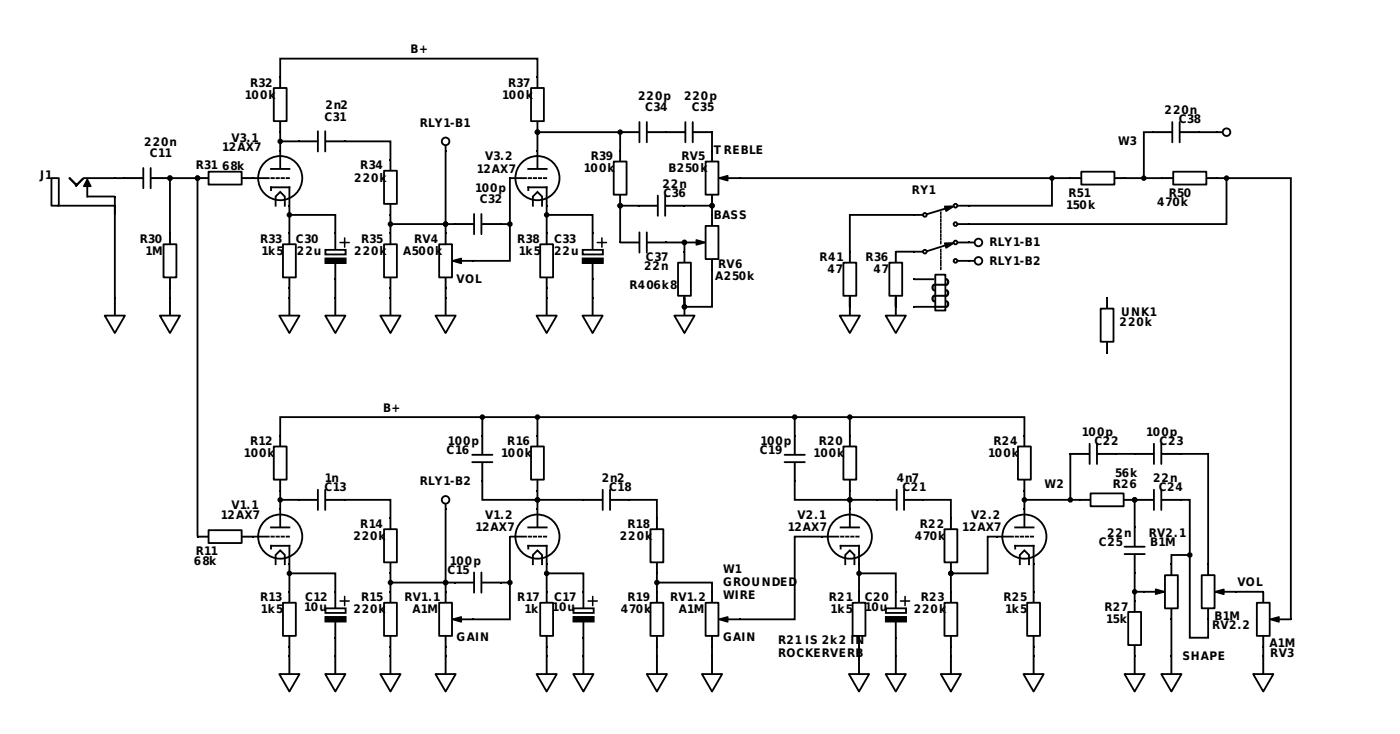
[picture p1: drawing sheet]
<svg xmlns="http://www.w3.org/2000/svg" width="220mm" height="115mm" viewBox="0 0 220 115" stroke-linecap="round" stroke-linejoin="round" font-family="sans-serif">
<path d="M39.6 27.9h.3v.2h-.3zM43.9 23.5h.3v.3h-.3zM45.4 32.2h.2v.3h-.2z" fill="#000"/>
<circle cx="44.1" cy="28" r="3.5" fill="#fff"/>
<g fill="none" stroke="#000" stroke-width=".29">
<path d="M44.1 12.2v1.5M44.1 19.2v1.4M39.9 28h2.4M42.6 26.6h2.9M42.6 29.9v-.5h2.9v2.8M42.7 28h.3M43.3 32.3v-1.4l.8-.7 .7 .7v1.4M43.5 28h.3M44.1 23.8v2.6M44.3 28h.3M45.1 28h.3"/>
<circle cx="44.1" cy="28" r="3.5"/>
</g>
<path d="M43.9 12h.3v.2h-.3zM44.1 12.2v1.5zM44.1 19.2v1.4zM43.9 20.6h.3v.3h-.3z" fill="#000"/>
<path d="M43 13.8h2.1v5.2h-2.1z" fill="#fff"/>
<path d="M43 13.8h2.1v5.2h-2.1zM44.1 20.8v2.9M45.5 36.8v1.5M45.5 43.7v1.5" fill="none" stroke="#000" stroke-width=".29"/>
<path d="M45.4 36.5h.2v.3h-.2zM45.5 36.8v1.5zM45.4 45.2h.2v.3h-.2zM45.5 43.7v1.5z" fill="#000"/>
<path d="M44.5 38.4h2v5.2h-2z" fill="#fff"/>
<path d="M44.5 38.4h2v5.2h-2zM45.5 32.3v4.4M52.7 36.8v2.3M52.7 41.4v2.3" fill="none" stroke="#000" stroke-width=".29"/>
<path d="M52.6 36.5h.3v.3h-.3zM52.6 43.7h.3v.3h-.3z" fill="#000"/>
<path d="M53.5 38.1h1.4M54.2 37.4v1.4" fill="none" stroke="#000" stroke-width=".24"/>
<path d="M51.2 39.3h3.1v.7h-3.1z" fill="#fff"/>
<path d="M31.2 28h1.4M38.1 28h1.5M47.1 22.2h2.7M50 20.6v3.2M51.1 20.6v3.2M51.2 39.3h3.1v.7h-3.1zM51.3 22.2h2.7M51.2 40.6h3.1v.7h-3.1z" fill="none" stroke="#000" stroke-width=".29"/>
<path d="M30.9 27.9h.3v.2h-.3zM31.2 28h1.4zM38.1 28h1.5zM39.6 27.9h.3v.2h-.3zM46.8 22.1h.3v.3h-.3zM54 22.1h.3v.3h-.3zM51.2 40.6h3.1v.7h-3.1z" fill="#000"/>
<path d="M47.1 22.2h2.7M51.3 22.2h2.7" fill="none" stroke="#000" stroke-width=".16"/>
<path d="M32.8 27h5.2v2h-5.2z" fill="#fff"/>
<path d="M26.7 36.8v1.5M32.8 27h5.2v2h-5.2zM26.7 43.7v1.5" fill="none" stroke="#000" stroke-width=".29"/>
<path d="M26.6 36.5h.3v.3h-.3zM26.7 36.8v1.5zM26.6 45.2h.3v.3h-.3zM26.7 43.7v1.5z" fill="#000"/>
<path d="M25.7 38.4h2v5.2h-2z" fill="#fff"/>
<g fill="none" stroke="#000" stroke-width=".29">
<path d="M19.6 28h2.8M22.5 26.4v3.2M23.7 26.4v3.2M23.8 28h2.8M25.7 38.4h2v5.2h-2zM27 28h3.8M26.7 46.9v2.6"/>
<circle cx="26.7" cy="28" r=".29"/>
<circle cx="31.1" cy="28" r=".29"/>
</g>
<g fill="#000">
<path d="M19.4 27.9h.2v.2h-.2zM26.6 27.9h.3v.2h-.3zM26.6 46.6h.3v.3h-.3z"/>
<circle cx="26.7" cy="28" r=".29"/>
<circle cx="31.1" cy="28" r=".29"/>
</g>
<path d="M19.6 28h2.8M23.8 28h2.8M26.7 46.9v2.6" fill="none" stroke="#000" stroke-width=".16"/>
<path d="M25.1 49.6h3.2l-1.6 2.7z" fill="#fff"/>
<path d="M25.1 49.6h3.2l-1.6 2.7zM45.5 46.9v2.6" fill="none" stroke="#000" stroke-width=".29"/>
<path d="M45.4 46.6h.2v.3h-.2z" fill="#000"/>
<path d="M45.5 46.9v2.6" fill="none" stroke="#000" stroke-width=".16"/>
<path d="M43.9 49.6h3.2l-1.6 2.7z" fill="#fff"/>
<path d="M43.9 49.6h3.2l-1.6 2.7zM52.7 46.9v2.6" fill="none" stroke="#000" stroke-width=".29"/>
<path d="M52.6 46.6h.3v.3h-.3z" fill="#000"/>
<path d="M52.7 46.9v2.6" fill="none" stroke="#000" stroke-width=".16"/>
<path d="M51.1 49.6h3.2l-1.6 2.7z" fill="#fff"/>
<path d="M26.7 45.3v1.5M45.5 45.3v1.5M51.1 49.6h3.2l-1.6 2.7zM52.7 43.9v2.9" fill="none" stroke="#000" stroke-width=".29"/>
<path d="M13.7 28.2l.6 1.1h-1.1zM17.9 27.9h.3v.2h-.3zM17.9 32.2h.3v.3h-.3zM17.9 30.7h.3v.3h-.3z" fill="#000"/>
<path d="M13.7 28.2l.6 1.1h-1.1z" fill="none" stroke="#000" stroke-width=".24"/>
<path d="M8.1 28h1.1v4.3h-1.1z" fill="#fff"/>
<path d="M8.1 28h1.1v4.3h-1.1zM9.2 32.3h8.7M13.2 28h4.7M13.7 29v1.9M13.8 30.9h4.1M18.1 28h1.4M18.1 46.9v2.6" fill="none" stroke="#000" stroke-width=".29"/>
<path d="M11 27.9l1.1 1.2-.1 .1-1.1-1.2zM13 28l.1 .1-1.1 1.2-.1-.1z" fill="none" stroke="#000" stroke-width=".24"/>
<path d="M17.9 46.6h.3v.3h-.3z" fill="#000"/>
<path d="M18.1 46.9v2.6" fill="none" stroke="#000" stroke-width=".16"/>
<path d="M16.5 49.6h3.1l-1.5 2.7z" fill="#fff"/>
<path d="M18.1 30.9v15.9M61.4 25.3v1.4M61.4 32.2v1.4M16.5 49.6h3.1l-1.5 2.7z" fill="none" stroke="#000" stroke-width=".29"/>
<path d="M61.3 25h.2v.3h-.2zM61.3 33.6h.2v.3h-.2zM61.4 25.3v1.4zM61.4 32.2v1.4z" fill="#000"/>
<path d="M60.4 26.8h2v5.2h-2z" fill="#fff"/>
<path d="M60.4 26.8h2v5.2h-2zM61.4 36.8v1.5M61.4 43.7v1.5" fill="none" stroke="#000" stroke-width=".29"/>
<path d="M61.3 36.5h.2v.3h-.2zM61.4 36.8v1.5zM61.3 45.2h.2v.3h-.2zM61.4 43.7v1.5z" fill="#000"/>
<path d="M60.4 38.4h2v5.2h-2z" fill="#fff"/>
<path d="M60.4 38.4h2v5.2h-2zM61.4 33.8v2.9M61.4 46.9v2.6" fill="none" stroke="#000" stroke-width=".29"/>
<path d="M61.3 46.6h.2v.3h-.2z" fill="#000"/>
<path d="M61.4 46.9v2.6" fill="none" stroke="#000" stroke-width=".16"/>
<path d="M59.8 49.6h3.2l-1.6 2.7z" fill="#fff"/>
<path d="M54.2 22.2h7.2v2.9M70.1 36.8v1.5M59.8 49.6h3.2l-1.6 2.7zM61.4 45.3v1.5M70.1 43.7v1.5" fill="none" stroke="#000" stroke-width=".29"/>
<path d="M69.9 36.5h.3v.3h-.3zM70.1 36.8v1.5zM69.9 45.2h.3v.3h-.3zM70.1 43.7v1.5zM74.3 40.9h.2v.2h-.2z" fill="#000"/>
<path d="M69.1 38.4h2v5.2h-2z" fill="#fff"/>
<path d="M69.1 38.4h2v5.2h-2zM70.1 46.9v2.6M72.2 41h2.1" fill="none" stroke="#000" stroke-width=".29"/>
<path d="M69.9 46.6h.3v.3h-.3zM71.1 41l1.4-.4v.8z" fill="#000"/>
<path d="M71.1 41l1.4-.4v.8z" fill="none" stroke="#000" stroke-width=".24"/>
<path d="M70.1 46.9v2.6" fill="none" stroke="#000" stroke-width=".16"/>
<path d="M68.5 49.6h3.2l-1.6 2.7z" fill="#fff"/>
<path d="M71.7 35.2h2.7M74.5 33.6v3.2M75.7 33.6v3.2M75.8 35.2h2.8M68.5 49.6h3.2l-1.6 2.7zM70.1 45.3v1.5" fill="none" stroke="#000" stroke-width=".29"/>
<path d="M71.4 35.1h.3v.3h-.3zM78.6 35.1h.3v.3h-.3zM80 27.9h.3v.2h-.3zM84.4 23.5h.3v.3h-.3zM85.8 32.2h.3v.3h-.3z" fill="#000"/>
<path d="M71.7 35.2h2.7M75.8 35.2h2.8" fill="none" stroke="#000" stroke-width=".16"/>
<circle cx="84.5" cy="28" r="3.5" fill="#fff"/>
<g fill="none" stroke="#000" stroke-width=".29">
<path d="M84.5 12.2v1.5M84.5 19.2v1.4M80.2 28v13h-5.8M80.3 28h2.4M83.1 26.6h2.9M83.1 29.9v-.5h2.9v2.8M83.1 28h.4M83.8 32.3v-1.4l.7-.7 .7 .7v1.4M83.9 28h.4M84.5 23.8v2.6M84.7 28h.4M85.5 28h.4"/>
<circle cx="84.5" cy="28" r="3.5"/>
</g>
<path d="M84.4 12h.3v.2h-.3zM84.5 12.2v1.5zM84.5 19.2v1.4zM84.4 20.6h.3v.3h-.3z" fill="#000"/>
<path d="M83.5 13.8h2v5.2h-2z" fill="#fff"/>
<g fill="none" stroke="#000" stroke-width=".29">
<path d="M83.5 13.8h2v5.2h-2zM84.5 21.1v2.6M86 36.8v1.5M86 43.7v1.5"/>
<circle cx="84.5" cy="20.8" r=".29"/>
</g>
<g fill="#000">
<path d="M85.8 36.5h.3v.3h-.3zM86 36.8v1.5zM85.8 45.2h.3v.3h-.3zM86 43.7v1.5z"/>
<circle cx="84.5" cy="20.8" r=".29"/>
</g>
<path d="M84.9 38.4h2.1v5.2h-2.1z" fill="#fff"/>
<path d="M84.9 38.4h2.1v5.2h-2.1zM86 46.9v2.6" fill="none" stroke="#000" stroke-width=".29"/>
<path d="M85.8 46.6h.3v.3h-.3z" fill="#000"/>
<path d="M86 46.9v2.6" fill="none" stroke="#000" stroke-width=".16"/>
<path d="M84.4 49.6h3.1l-1.5 2.7z" fill="#fff"/>
<path d="M93.2 36.8v2.3M84.4 49.6h3.1l-1.5 2.7zM86 45.3v1.5M93.2 41.4v2.3" fill="none" stroke="#000" stroke-width=".29"/>
<path d="M93 36.5h.3v.3h-.3zM93 43.7h.3v.3h-.3z" fill="#000"/>
<path d="M93.9 38.1h1.5M94.6 37.4v1.4" fill="none" stroke="#000" stroke-width=".24"/>
<path d="M91.6 39.3h3.2v.7h-3.2z" fill="#fff"/>
<path d="M91.6 39.3h3.2v.7h-3.2zM91.6 40.6h3.2v.7h-3.2zM93.2 46.9v2.6" fill="none" stroke="#000" stroke-width=".29"/>
<path d="M91.6 40.6h3.2v.7h-3.2zM93 46.6h.3v.3h-.3z" fill="#000"/>
<path d="M93.2 46.9v2.6" fill="none" stroke="#000" stroke-width=".16"/>
<path d="M91.6 49.6h3.2l-1.6 2.7z" fill="#fff"/>
<g fill="none" stroke="#000" stroke-width=".29">
<path d="M44.1 12.1v-2.9h40.4v2.9M100.5 19.2v3.2M101.7 19.2v3.2M107.8 19.2v3.2M108.9 19.2v3.2M84.8 20.8h12.7M86 32.3v4.4M97.5 23.8v1.5M97.5 30.7v1.5M97.7 20.8h2.7M101.8 20.8h2.8M104.9 20.8h2.7"/>
<path d="M109.1 20.8h2.7M91.6 49.6h3.2l-1.6 2.7zM93.2 43.9v2.9"/>
<circle cx="84.5" cy="20.8" r=".29"/>
</g>
<g fill="#000">
<path d="M97.4 23.5h.3v.3h-.3zM97.4 32.2h.3v.3h-.3zM97.5 23.8v1.5zM97.5 30.7v1.5zM97.4 20.6h.3v.3h-.3zM104.6 20.6h.3v.3h-.3zM111.8 20.6h.3v.3h-.3z"/>
<circle cx="84.5" cy="20.8" r=".29"/>
</g>
<path d="M97.7 20.8h2.7M101.8 20.8h2.8M104.9 20.8h2.7M109.1 20.8h2.7" fill="none" stroke="#000" stroke-width=".16"/>
<path d="M96.5 25.4h2v5.2h-2z" fill="#fff"/>
<g fill="none" stroke="#000" stroke-width=".29">
<path d="M96.5 25.4h2v5.2h-2zM97.5 21.1v2.6M97.8 32.3h2.6M100.5 32.3h2.8M103.4 30.7v3.2M104.6 30.7v3.2M104.7 32.3h2.8M112 23.8v1.5M112 30.7v1.5"/>
<circle cx="97.5" cy="20.8" r=".29"/>
<circle cx="97.5" cy="32.3" r=".29"/>
</g>
<g fill="#000">
<path d="M100.3 32.2h.2v.3h-.2zM107.5 32.2h.3v.3h-.3zM111.8 23.5h.3v.3h-.3zM111.8 32.2h.3v.3h-.3zM112 23.8v1.5zM112 30.7v1.5zM116.1 27.9h.3v.2h-.3z"/>
<circle cx="97.5" cy="20.8" r=".29"/>
<circle cx="97.5" cy="32.3" r=".29"/>
</g>
<path d="M100.5 32.3h2.8M104.7 32.3h2.8" fill="none" stroke="#000" stroke-width=".16"/>
<path d="M110.9 25.4h2.1v5.2h-2.1z" fill="#fff"/>
<g fill="none" stroke="#000" stroke-width=".29">
<path d="M107.6 32.3h4.1M110.9 25.4h2.1v5.2h-2.1zM112 33.9v1.5M112 20.8v2.9M114.1 28h2M112 40.9v1.4"/>
<circle cx="112" cy="32.3" r=".29"/>
</g>
<g fill="#000">
<path d="M107.5 38h.3v.3h-.3zM112 33.9v1.5zM111.8 33.6h.3v.3h-.3zM113 28l1.4-.4v.8zM112 40.9v1.4zM111.8 42.3h.3v.3h-.3z"/>
<circle cx="112" cy="32.3" r=".29"/>
</g>
<path d="M113 28l1.4-.4v.8z" fill="none" stroke="#000" stroke-width=".24"/>
<path d="M110.9 35.5h2.1v5.2h-2.1z" fill="#fff"/>
<g fill="none" stroke="#000" stroke-width=".29">
<path d="M44.3 22.2h2.6M45.8 33.8h6.9v2.9M61.7 35.2h9.8M70.1 35.5v-.3v1.5M78.7 35.2h1.2M86.2 33.8h7v2.9M97.5 32.6v5.5M97.7 38.1h2.7M100.5 36.5v3.2M101.7 36.5v3.2M101.8 38.1h2.8M104.7 38.1h2.6"/>
<path d="M107.6 39.7v1.4M107.8 38.1h2M110.9 35.5h2.1v5.2h-2.1zM112 32.6v1.2M107.6 46.6v1.5"/>
<circle cx="44.1" cy="22.2" r=".29"/>
<circle cx="45.5" cy="33.8" r=".29"/>
<circle cx="61.4" cy="35.2" r=".29"/>
<circle cx="70.1" cy="35.2" r=".29"/>
<circle cx="80.2" cy="35.2" r=".29"/>
<circle cx="86" cy="33.8" r=".29"/>
<circle cx="97.5" cy="32.3" r=".29"/>
<circle cx="107.6" cy="38.1" r=".29"/>
<circle cx="112" cy="32.3" r=".29"/>
</g>
<g fill="#000">
<path d="M97.4 38h.3v.3h-.3zM104.6 38h.3v.3h-.3zM107.5 39.4h.3v.3h-.3zM107.6 39.7v1.4zM109.5 37.7l1.4 .4-1.4 .4zM107.5 48.1h.3v.3h-.3zM107.6 46.6v1.5z"/>
<circle cx="44.1" cy="22.2" r=".29"/>
<circle cx="45.5" cy="33.8" r=".29"/>
<circle cx="61.4" cy="35.2" r=".29"/>
<circle cx="70.1" cy="35.2" r=".29"/>
<circle cx="80.2" cy="35.2" r=".29"/>
<circle cx="86" cy="33.8" r=".29"/>
<circle cx="97.5" cy="32.3" r=".29"/>
<circle cx="107.6" cy="38.1" r=".29"/>
<circle cx="112" cy="32.3" r=".29"/>
</g>
<path d="M109.5 37.7l1.4 .4-1.4 .4z" fill="none" stroke="#000" stroke-width=".24"/>
<path d="M97.7 38.1h2.7M101.8 38.1h2.8" fill="none" stroke="#000" stroke-width=".16"/>
<path d="M106.6 41.3h2v5.2h-2z" fill="#fff"/>
<g fill="none" stroke="#000" stroke-width=".29">
<path d="M107.6 38.4v1.2M106.6 41.3h2v5.2h-2zM107.6 46.9v2.6"/>
<circle cx="107.6" cy="38.1" r=".29"/>
</g>
<g fill="#000">
<path d="M107.5 46.6h.3v.3h-.3z"/>
<circle cx="107.6" cy="38.1" r=".29"/>
</g>
<path d="M107.6 46.9v2.6" fill="none" stroke="#000" stroke-width=".16"/>
<path d="M106 49.6h3.2l-1.6 2.7z" fill="#fff"/>
<g fill="none" stroke="#000" stroke-width=".29">
<path d="M106 49.6h3.2l-1.6 2.7zM107.6 46.8v1.1M112 42.4v5.8h-4.1"/>
<circle cx="107.6" cy="48.2" r=".29"/>
</g>
<g fill="#000">
<path d="M43.9 79.9h.3v.2h-.3zM39.6 84.2h.3v.3h-.3zM45.4 88.5h.2v.3h-.2z"/>
<circle cx="107.6" cy="48.2" r=".29"/>
</g>
<circle cx="44.1" cy="84.3" r="3.5" fill="#fff"/>
<g fill="none" stroke="#000" stroke-width=".29">
<path d="M44.1 68.6v1.4M44.1 75.5v1.5M39.9 84.3h2.4M42.6 82.9h2.9M42.6 86.2v-.4h2.9v2.7M42.7 84.3h.3M43.3 88.7v-1.5l.8-.7 .7 .7v1.5M43.5 84.3h.3M44.1 80.1v2.6M44.3 84.3h.3M45.1 84.3h.3"/>
<circle cx="44.1" cy="84.3" r="3.5"/>
</g>
<path d="M43.9 68.3h.3v.3h-.3zM43.9 77h.3v.3h-.3zM44.1 68.6v1.4zM44.1 75.5v1.5z" fill="#000"/>
<path d="M43 70.2h2.1v5.2h-2.1z" fill="#fff"/>
<path d="M43 70.2h2.1v5.2h-2.1zM44.1 77.1v2.9M45.5 93.1v1.5M45.5 100.1v1.4" fill="none" stroke="#000" stroke-width=".29"/>
<path d="M45.4 92.9h.2v.2h-.2zM45.5 93.1v1.5zM45.4 101.5h.2v.3h-.2zM45.5 100.1v1.4z" fill="#000"/>
<path d="M44.5 94.7h2v5.2h-2z" fill="#fff"/>
<path d="M44.5 94.7h2v5.2h-2zM45.5 88.7v4.3M52.7 93.1v2.4M52.7 97.8v2.3" fill="none" stroke="#000" stroke-width=".29"/>
<path d="M52.6 92.9h.3v.2h-.3zM52.6 100.1h.3v.3h-.3z" fill="#000"/>
<path d="M53.5 94.5h1.4M54.2 93.7v1.5" fill="none" stroke="#000" stroke-width=".24"/>
<path d="M51.2 95.6h3.1v.7h-3.1z" fill="#fff"/>
<path d="M47.1 78.6h2.7M50 77v3.1M51.1 77v3.1M51.3 78.6h2.7M31.2 84.3h1.4M38.1 84.3h1.5M51.2 95.6h3.1v.7h-3.1zM51.2 97h3.1v.7h-3.1z" fill="none" stroke="#000" stroke-width=".29"/>
<path d="M46.8 78.4h.3v.3h-.3zM54 78.4h.3v.3h-.3zM30.9 84.2h.3v.3h-.3zM31.2 84.3h1.4zM38.1 84.3h1.5zM39.6 84.2h.3v.3h-.3zM51.2 97h3.1v.7h-3.1z" fill="#000"/>
<path d="M47.1 78.6h2.7M51.3 78.6h2.7" fill="none" stroke="#000" stroke-width=".16"/>
<path d="M32.8 83.3h5.2v2h-5.2z" fill="#fff"/>
<path d="M32.8 83.3h5.2v2h-5.2zM45.5 103.3v2.6" fill="none" stroke="#000" stroke-width=".29"/>
<path d="M45.4 103h.2v.3h-.2z" fill="#000"/>
<path d="M45.5 103.3v2.6" fill="none" stroke="#000" stroke-width=".16"/>
<path d="M43.9 105.9h3.2l-1.6 2.8z" fill="#fff"/>
<path d="M43.9 105.9h3.2l-1.6 2.8zM52.7 103.3v2.6" fill="none" stroke="#000" stroke-width=".29"/>
<path d="M52.6 103h.3v.3h-.3z" fill="#000"/>
<path d="M52.7 103.3v2.6" fill="none" stroke="#000" stroke-width=".16"/>
<path d="M51.1 105.9h3.2l-1.6 2.8z" fill="#fff"/>
<path d="M61.4 81.6v1.4M61.4 88.5v1.5M45.5 101.7v1.4M51.1 105.9h3.2l-1.6 2.8zM52.7 100.2v2.9" fill="none" stroke="#000" stroke-width=".29"/>
<path d="M61.3 81.3h.2v.3h-.2zM61.3 90h.2v.3h-.2zM61.4 81.6v1.4zM61.4 88.5v1.5z" fill="#000"/>
<path d="M60.4 83.2h2v5.2h-2z" fill="#fff"/>
<path d="M60.4 83.2h2v5.2h-2zM61.4 93.1v1.5M61.4 100.1v1.4" fill="none" stroke="#000" stroke-width=".29"/>
<path d="M61.3 92.9h.2v.2h-.2zM61.4 93.1v1.5zM61.3 101.5h.2v.3h-.2zM61.4 100.1v1.4z" fill="#000"/>
<path d="M60.4 94.7h2v5.2h-2z" fill="#fff"/>
<path d="M60.4 94.7h2v5.2h-2zM61.4 90.1v2.9M61.4 103.3v2.6" fill="none" stroke="#000" stroke-width=".29"/>
<path d="M61.3 103h.2v.3h-.2z" fill="#000"/>
<path d="M61.4 103.3v2.6" fill="none" stroke="#000" stroke-width=".16"/>
<path d="M59.8 105.9h3.2l-1.6 2.8z" fill="#fff"/>
<path d="M54.2 78.6h7.2v2.8M70.1 93.1v1.5M59.8 105.9h3.2l-1.6 2.8zM61.4 101.7v1.4M70.1 100.1v1.4" fill="none" stroke="#000" stroke-width=".29"/>
<path d="M69.9 92.9h.3v.2h-.3zM70.1 93.1v1.5zM74.3 97.2h.2v.3h-.2zM69.9 101.5h.3v.3h-.3zM70.1 100.1v1.4z" fill="#000"/>
<path d="M69.1 94.7h2v5.2h-2z" fill="#fff"/>
<path d="M69.1 94.7h2v5.2h-2zM72.2 97.3h2.1M70.1 103.3v2.6" fill="none" stroke="#000" stroke-width=".29"/>
<path d="M71.1 97.3l1.4-.3v.7zM69.9 103h.3v.3h-.3z" fill="#000"/>
<path d="M71.1 97.3l1.4-.3v.7z" fill="none" stroke="#000" stroke-width=".24"/>
<path d="M70.1 103.3v2.6" fill="none" stroke="#000" stroke-width=".16"/>
<path d="M68.5 105.9h3.2l-1.6 2.8z" fill="#fff"/>
<path d="M71.7 91.6h2.7M74.5 90v3.1M75.7 90v3.1M75.8 91.6h2.8M68.5 105.9h3.2l-1.6 2.8zM70.1 101.7v1.4" fill="none" stroke="#000" stroke-width=".29"/>
<path d="M84.4 79.9h.3v.2h-.3zM71.4 91.4h.3v.3h-.3zM78.6 91.4h.3v.3h-.3zM80 84.2h.3v.3h-.3zM85.8 88.5h.3v.3h-.3z" fill="#000"/>
<path d="M71.7 91.6h2.7M75.8 91.6h2.8" fill="none" stroke="#000" stroke-width=".16"/>
<circle cx="84.5" cy="84.3" r="3.5" fill="#fff"/>
<g fill="none" stroke="#000" stroke-width=".29">
<path d="M84.5 68.6v1.4M84.5 75.5v1.5M80.2 84.3v13h-5.8M80.3 84.3h2.4M83.1 82.9h2.9M83.1 86.2v-.4h2.9v2.7M83.1 84.3h.4M83.8 88.7v-1.5l.7-.7 .7 .7v1.5M83.9 84.3h.4M84.5 80.1v2.6M84.7 84.3h.4M85.5 84.3h.4"/>
<circle cx="84.5" cy="84.3" r="3.5"/>
</g>
<path d="M84.4 68.3h.3v.3h-.3zM84.4 77h.3v.3h-.3zM84.5 68.6v1.4zM84.5 75.5v1.5z" fill="#000"/>
<path d="M83.5 70.2h2v5.2h-2z" fill="#fff"/>
<path d="M83.5 70.2h2v5.2h-2zM84.5 77.1v2.9M86 93.1v1.5M86 100.1v1.4" fill="none" stroke="#000" stroke-width=".29"/>
<path d="M85.8 92.9h.3v.2h-.3zM86 93.1v1.5zM85.8 101.5h.3v.3h-.3zM86 100.1v1.4z" fill="#000"/>
<path d="M84.9 94.7h2.1v5.2h-2.1z" fill="#fff"/>
<path d="M84.9 94.7h2.1v5.2h-2.1zM86 103.3v2.6" fill="none" stroke="#000" stroke-width=".29"/>
<path d="M85.8 103h.3v.3h-.3z" fill="#000"/>
<path d="M86 103.3v2.6" fill="none" stroke="#000" stroke-width=".16"/>
<path d="M84.4 105.9h3.1l-1.5 2.8z" fill="#fff"/>
<g fill="none" stroke="#000" stroke-width=".29">
<path d="M26.7 28.3v8.4M31.1 28.3v56M44.1 68.4v-2.8h40.4v2.8M44.3 78.6h2.6M45.8 90.1h6.9v2.9M61.7 91.6h9.8M70.1 91.8v-.2v1.4M78.7 91.6h1.2M86 88.7v4.3M91.7 93.1v2.4M91.7 97.8v2.3M84.4 105.9h3.1l-1.5 2.8z"/>
<path d="M86 101.7v1.4"/>
<circle cx="26.7" cy="28" r=".29"/>
<circle cx="31.1" cy="28" r=".29"/>
<circle cx="44.1" cy="78.6" r=".29"/>
<circle cx="45.5" cy="90.1" r=".29"/>
<circle cx="61.4" cy="91.6" r=".29"/>
<circle cx="70.1" cy="91.6" r=".29"/>
<circle cx="80.2" cy="91.6" r=".29"/>
</g>
<g fill="#000">
<path d="M91.6 92.9h.3v.2h-.3zM91.6 100.1h.3v.3h-.3z"/>
<circle cx="26.7" cy="28" r=".29"/>
<circle cx="31.1" cy="28" r=".29"/>
<circle cx="44.1" cy="78.6" r=".29"/>
<circle cx="45.5" cy="90.1" r=".29"/>
<circle cx="61.4" cy="91.6" r=".29"/>
<circle cx="70.1" cy="91.6" r=".29"/>
<circle cx="80.2" cy="91.6" r=".29"/>
</g>
<path d="M92.5 94.5h1.4M93.2 93.7v1.5" fill="none" stroke="#000" stroke-width=".24"/>
<path d="M90.2 95.6h3.2v.7h-3.2z" fill="#fff"/>
<g fill="none" stroke="#000" stroke-width=".29">
<path d="M86.2 90.1h5.5v2.9M90.2 95.6h3.2v.7h-3.2zM90.2 97h3.2v.7h-3.2zM91.7 103.3v2.6"/>
<circle cx="86" cy="90.1" r=".29"/>
</g>
<g fill="#000">
<path d="M90.2 97h3.2v.7h-3.2zM91.6 103h.3v.3h-.3z"/>
<circle cx="86" cy="90.1" r=".29"/>
</g>
<path d="M91.7 103.3v2.6" fill="none" stroke="#000" stroke-width=".16"/>
<path d="M90.1 105.9h3.2l-1.6 2.8z" fill="#fff"/>
<g fill="none" stroke="#000" stroke-width=".29">
<path d="M74.3 72.6h3.1M74.3 71.5h3.1M75.8 65.8v-.2v2.8M75.8 75.7v2.9h8.4M75.8 68.6v2.7M75.8 72.8v2.7M84.8 78.6h6.9M91.9 78.6h2.7M94.8 77v3.1M95.9 77v3.1M96.1 78.6h2.7M103.3 81.6v1.4"/>
<path d="M103.3 88.5v1.5M90.1 105.9h3.2l-1.6 2.8zM91.7 100.2v2.9"/>
<circle cx="75.8" cy="65.6" r=".29"/>
<circle cx="84.5" cy="78.6" r=".29"/>
</g>
<g fill="#000">
<path d="M75.7 75.5h.3v.3h-.3zM75.7 68.3h.3v.3h-.3zM91.6 78.4h.3v.3h-.3zM98.8 78.4h.3v.3h-.3zM103.1 81.3h.3v.3h-.3zM103.1 90h.3v.3h-.3zM103.3 81.6v1.4zM103.3 88.5v1.5z"/>
<circle cx="75.8" cy="65.6" r=".29"/>
<circle cx="84.5" cy="78.6" r=".29"/>
</g>
<path d="M75.8 68.6v2.7M75.8 72.8v2.7M91.9 78.6h2.7M96.1 78.6h2.7" fill="none" stroke="#000" stroke-width=".16"/>
<path d="M102.3 83.2h2v5.2h-2z" fill="#fff"/>
<path d="M102.3 83.2h2v5.2h-2zM103.3 93.1v1.5M103.3 100.1v1.4" fill="none" stroke="#000" stroke-width=".29"/>
<path d="M103.1 92.9h.3v.2h-.3zM103.3 93.1v1.5zM103.1 101.5h.3v.3h-.3zM103.3 100.1v1.4z" fill="#000"/>
<path d="M102.3 94.7h2v5.2h-2z" fill="#fff"/>
<path d="M102.3 94.7h2v5.2h-2zM103.3 90.1v2.9M103.3 103.3v2.6" fill="none" stroke="#000" stroke-width=".29"/>
<path d="M103.1 103h.3v.3h-.3z" fill="#000"/>
<path d="M103.3 103.3v2.6" fill="none" stroke="#000" stroke-width=".16"/>
<path d="M101.7 105.9h3.2l-1.6 2.8z" fill="#fff"/>
<path d="M99 78.6h4.3v2.8M112 93.1v1.5M101.7 105.9h3.2l-1.6 2.8zM103.3 101.7v1.4M112 100.1v1.4" fill="none" stroke="#000" stroke-width=".29"/>
<path d="M111.8 92.9h.3v.2h-.3zM112 93.1v1.5zM116.1 97.2h.3v.3h-.3zM111.8 101.5h.3v.3h-.3zM112 100.1v1.4z" fill="#000"/>
<path d="M110.9 94.7h2.1v5.2h-2.1z" fill="#fff"/>
<path d="M110.9 94.7h2.1v5.2h-2.1zM114.1 97.3h2M112 103.3v2.6" fill="none" stroke="#000" stroke-width=".29"/>
<path d="M113 97.3l1.4-.3v.7zM111.8 103h.3v.3h-.3z" fill="#000"/>
<path d="M113 97.3l1.4-.3v.7z" fill="none" stroke="#000" stroke-width=".24"/>
<path d="M112 103.3v2.6" fill="none" stroke="#000" stroke-width=".16"/>
<path d="M110.4 105.9h3.1l-1.5 2.8z" fill="#fff"/>
<path d="M110.4 105.9h3.1l-1.5 2.8zM112 101.7v1.4" fill="none" stroke="#000" stroke-width=".29"/>
<path d="M133.5 79.9h.3v.2h-.3zM129.1 84.2h.3v.3h-.3zM134.9 88.5h.3v.3h-.3z" fill="#000"/>
<circle cx="133.6" cy="84.3" r="3.5" fill="#fff"/>
<g fill="none" stroke="#000" stroke-width=".29">
<path d="M103.6 91.6h8.4v1.4M129.3 84.3h-4.3v13h-8.7M129.4 84.3h2.4M132.2 82.9h2.9M132.2 86.2v-.4h2.9v2.7M132.3 84.3h.3M132.9 88.7v-1.5l.7-.7 .7 .7v1.5M133 84.3h.4M133.6 80.1v2.6M133.8 84.3h.4M134.6 84.3h.4M135.1 93.1v1.5"/>
<path d="M135.1 100.1v1.4"/>
<circle cx="103.3" cy="91.6" r=".29"/>
<circle cx="133.6" cy="84.3" r="3.5"/>
</g>
<g fill="#000">
<path d="M134.9 92.9h.3v.2h-.3zM135.1 93.1v1.5zM134.9 101.5h.3v.3h-.3zM135.1 100.1v1.4z"/>
<circle cx="103.3" cy="91.6" r=".29"/>
</g>
<path d="M134.1 94.7h2v5.2h-2z" fill="#fff"/>
<path d="M134.1 94.7h2v5.2h-2zM135.1 103.3v2.6" fill="none" stroke="#000" stroke-width=".29"/>
<path d="M134.9 103h.3v.3h-.3z" fill="#000"/>
<path d="M135.1 103.3v2.6" fill="none" stroke="#000" stroke-width=".16"/>
<path d="M133.5 105.9h3.2l-1.6 2.8z" fill="#fff"/>
<path d="M133.6 68.6v1.4M133.6 75.5v1.5M135.1 88.7v4.3M133.5 105.9h3.2l-1.6 2.8zM135.1 101.7v1.4" fill="none" stroke="#000" stroke-width=".29"/>
<path d="M133.5 68.3h.3v.3h-.3zM133.5 77h.3v.3h-.3zM133.6 68.6v1.4zM133.6 75.5v1.5z" fill="#000"/>
<path d="M132.6 70.2h2v5.2h-2z" fill="#fff"/>
<g fill="none" stroke="#000" stroke-width=".29">
<path d="M84.8 65.6h40.2v2.8M123.4 72.6h3.1M123.4 71.5h3.1M125 68.6v2.7M125 72.8v2.7M125.2 65.6h8.4v2.8M132.6 70.2h2v5.2h-2zM140.8 93.1v2.4M140.8 97.8v2.3"/>
<circle cx="84.5" cy="65.6" r=".29"/>
<circle cx="125" cy="65.6" r=".29"/>
</g>
<g fill="#000">
<path d="M124.8 75.5h.3v.3h-.3zM124.8 68.3h.3v.3h-.3zM140.7 92.9h.3v.2h-.3zM140.7 100.1h.3v.3h-.3z"/>
<circle cx="84.5" cy="65.6" r=".29"/>
<circle cx="125" cy="65.6" r=".29"/>
</g>
<path d="M125 68.6v2.7M125 72.8v2.7" fill="none" stroke="#000" stroke-width=".16"/>
<path d="M141.6 94.5h1.4M142.3 93.7v1.5" fill="none" stroke="#000" stroke-width=".24"/>
<path d="M139.3 95.6h3.2v.7h-3.2z" fill="#fff"/>
<g fill="none" stroke="#000" stroke-width=".29">
<path d="M135.4 90.1h5.4v2.9M139.3 95.6h3.2v.7h-3.2zM139.3 97h3.2v.7h-3.2zM140.8 103.3v2.6"/>
<circle cx="135.1" cy="90.1" r=".29"/>
</g>
<g fill="#000">
<path d="M139.3 97h3.2v.7h-3.2zM140.7 103h.3v.3h-.3z"/>
<circle cx="135.1" cy="90.1" r=".29"/>
</g>
<path d="M140.8 103.3v2.6" fill="none" stroke="#000" stroke-width=".16"/>
<path d="M139.3 105.9h3.1l-1.6 2.8z" fill="#fff"/>
<path d="M138.1 78.6h2.7M141 77v3.1M142.1 77v3.1M142.3 78.6h2.7M149.5 81.6v1.4M149.5 88.5v1.5M139.3 105.9h3.1l-1.6 2.8zM140.8 100.2v2.9" fill="none" stroke="#000" stroke-width=".29"/>
<path d="M137.8 78.4h.3v.3h-.3zM145 78.4h.3v.3h-.3zM149.4 81.3h.3v.3h-.3zM149.4 90h.3v.3h-.3zM149.5 81.6v1.4zM149.5 88.5v1.5z" fill="#000"/>
<path d="M138.1 78.6h2.7M142.3 78.6h2.7" fill="none" stroke="#000" stroke-width=".16"/>
<path d="M148.5 83.2h2v5.2h-2z" fill="#fff"/>
<path d="M148.5 83.2h2v5.2h-2zM149.5 93.1v1.5M149.5 100.1v1.4" fill="none" stroke="#000" stroke-width=".29"/>
<path d="M149.4 92.9h.3v.2h-.3zM149.5 93.1v1.5zM149.4 101.5h.3v.3h-.3zM149.5 100.1v1.4z" fill="#000"/>
<path d="M148.5 94.7h2v5.2h-2z" fill="#fff"/>
<g fill="none" stroke="#000" stroke-width=".29">
<path d="M148.5 94.7h2v5.2h-2zM149.5 90.4v2.6M149.5 103.3v2.6"/>
<circle cx="149.5" cy="90.1" r=".29"/>
</g>
<g fill="#000">
<path d="M149.4 103h.3v.3h-.3z"/>
<circle cx="149.5" cy="90.1" r=".29"/>
</g>
<path d="M149.5 103.3v2.6" fill="none" stroke="#000" stroke-width=".16"/>
<path d="M147.9 105.9h3.2l-1.6 2.8z" fill="#fff"/>
<g fill="none" stroke="#000" stroke-width=".29">
<path d="M125 75.7v2.9h13M133.6 77.1v1.2M133.6 78.8v1.2M145.2 78.6h4.3v2.8M147.9 105.9h3.2l-1.6 2.8zM149.5 101.7v1.4"/>
<circle cx="133.6" cy="78.6" r=".29"/>
</g>
<g fill="#000">
<path d="M160.9 79.9h.3v.2h-.3zM156.6 84.2h.3v.3h-.3zM162.4 88.5h.3v.3h-.3z"/>
<circle cx="133.6" cy="78.6" r=".29"/>
</g>
<circle cx="161.1" cy="84.3" r="3.5" fill="#fff"/>
<g fill="none" stroke="#000" stroke-width=".29">
<path d="M156.7 84.3h-1.4v5.8h-5.5M156.9 84.3h2.4M159.6 82.9h2.9M159.6 86.2v-.4h2.9v2.7M159.7 84.3h.4M160.4 88.7v-1.5l.7-.7 .7 .7v1.5M160.5 84.3h.4M161.1 80.1v2.6M161.3 84.3h.4M162.1 84.3h.3M162.5 93.1v1.5M162.5 100.1v1.4"/>
<circle cx="149.5" cy="90.1" r=".29"/>
<circle cx="161.1" cy="84.3" r="3.5"/>
</g>
<g fill="#000">
<path d="M162.4 92.9h.3v.2h-.3zM162.5 93.1v1.5zM162.4 101.5h.3v.3h-.3zM162.5 100.1v1.4z"/>
<circle cx="149.5" cy="90.1" r=".29"/>
</g>
<path d="M161.5 94.7h2v5.2h-2z" fill="#fff"/>
<path d="M161.5 94.7h2v5.2h-2zM162.5 88.7v4.3M162.5 103.3v2.6" fill="none" stroke="#000" stroke-width=".29"/>
<path d="M162.4 103h.3v.3h-.3z" fill="#000"/>
<path d="M162.5 103.3v2.6" fill="none" stroke="#000" stroke-width=".16"/>
<path d="M160.9 105.9h3.2l-1.6 2.8z" fill="#fff"/>
<path d="M161.1 68.6v1.4M161.1 75.5v1.5M160.9 105.9h3.2l-1.6 2.8zM162.5 101.7v1.4" fill="none" stroke="#000" stroke-width=".29"/>
<path d="M160.9 68.3h.3v.3h-.3zM160.9 77h.3v.3h-.3zM161.1 68.6v1.4zM161.1 75.5v1.5z" fill="#000"/>
<path d="M160.1 70.2h2v5.2h-2z" fill="#fff"/>
<g fill="none" stroke="#000" stroke-width=".29">
<path d="M133.9 65.6h27.2v2.8M160.1 70.2h2v5.2h-2zM161.1 77.1v2.9M169.9 78.6h1.4M176.8 78.6h1.5"/>
<circle cx="133.6" cy="65.6" r=".29"/>
</g>
<g fill="#000">
<path d="M169.6 78.4h.3v.3h-.3zM169.9 78.6h1.4zM176.8 78.6h1.5zM178.3 78.4h.3v.3h-.3z"/>
<circle cx="133.6" cy="65.6" r=".29"/>
</g>
<path d="M171.5 77.5h5.2v2.1h-5.2z" fill="#fff"/>
<g fill="none" stroke="#000" stroke-width=".29">
<path d="M161.4 78.6h8.3M168.3 71.3v7M168.4 71.3h2.8M171.3 69.7v3.2M171.5 77.5h5.2v2.1h-5.2zM172.5 69.7v3.2M172.6 71.3h2.8M175.5 71.3h2.9M178.6 78.6h2.7M178.6 71.3h2.7M181.4 77v3.1M181.4 69.7v3.2"/>
<path d="M182.6 77v3.1M182.6 69.7v3.2M182.7 78.6h2.8M182.7 71.3h2.8M184.2 88.8v1.5M184.2 95.7v1.5"/>
<circle cx="161.1" cy="78.6" r=".29"/>
<circle cx="168.3" cy="78.6" r=".29"/>
<circle cx="178.4" cy="78.6" r=".29"/>
</g>
<g fill="#000">
<path d="M168.2 71.2h.2v.3h-.2zM175.4 71.2h.3v.3h-.3zM178.3 71.2h.3v.3h-.3zM178.3 78.4h.3v.3h-.3zM185.5 71.2h.3v.3h-.3zM185.5 78.4h.3v.3h-.3zM179.7 92.9h.3v.2h-.3zM184.2 95.7v1.5zM184.2 88.8v1.5zM184 97.2h.3v.3h-.3zM184 88.5h.3v.3h-.3z"/>
<circle cx="161.1" cy="78.6" r=".29"/>
<circle cx="168.3" cy="78.6" r=".29"/>
<circle cx="178.4" cy="78.6" r=".29"/>
</g>
<path d="M168.4 71.3h2.8M172.6 71.3h2.8M178.6 71.3h2.7M178.6 78.6h2.7M182.7 71.3h2.8M182.7 78.6h2.8" fill="none" stroke="#000" stroke-width=".16"/>
<path d="M183.2 90.4h2v5.2h-2z" fill="#fff"/>
<path d="M180 93h2M183.2 90.4h2v5.2h-2zM190 88.8v1.5M190 95.7v1.5" fill="none" stroke="#000" stroke-width=".29"/>
<path d="M181.7 92.6l1.4 .4-1.4 .4zM189.8 88.5h.3v.3h-.3zM189.8 97.2h.3v.3h-.3zM190 88.8v1.5zM190 95.7v1.5zM194.2 92.9h.2v.2h-.2z" fill="#000"/>
<path d="M181.7 92.6l1.4 .4-1.4 .4z" fill="none" stroke="#000" stroke-width=".24"/>
<path d="M189 90.4h2v5.2h-2z" fill="#fff"/>
<g fill="none" stroke="#000" stroke-width=".29">
<path d="M185.6 78.6h1.5v8.3M184.2 88.7v-1.5h2.9v13h2.9v-2.9M189 90.4h2v5.2h-2zM192.1 93h2.1M184.2 103.3v2.6"/>
<circle cx="187.1" cy="87.2" r=".29"/>
</g>
<g fill="#000">
<path d="M191.1 93l1.3-.4v.8zM184 103h.3v.3h-.3z"/>
<circle cx="187.1" cy="87.2" r=".29"/>
</g>
<path d="M191.1 93l1.3-.4v.8z" fill="none" stroke="#000" stroke-width=".24"/>
<path d="M184.2 103.3v2.6" fill="none" stroke="#000" stroke-width=".16"/>
<path d="M182.6 105.9h3.2l-1.6 2.8z" fill="#fff"/>
<g fill="none" stroke="#000" stroke-width=".29">
<path d="M178.4 78.8v4.1M176.8 87.1h3.2M176.8 85.9h3.2M178.4 90.1v2.9h1.5M178.4 94.6v1.4M178.4 83v2.8M178.4 87.2v2.8M184.2 97.3v5.8M178.4 101.5v1.5M182.6 105.9h3.2l-1.6 2.8z"/>
<circle cx="178.4" cy="78.6" r=".29"/>
</g>
<g fill="#000">
<path d="M178.3 94.3h.3v.3h-.3zM178.4 94.6v1.4zM178.3 90h.3v.3h-.3zM178.3 82.7h.3v.3h-.3zM178.3 103h.3v.3h-.3zM178.4 101.5v1.5z"/>
<circle cx="178.4" cy="78.6" r=".29"/>
</g>
<path d="M178.4 83v2.8M178.4 87.2v2.8" fill="none" stroke="#000" stroke-width=".16"/>
<path d="M177.4 96.2h2v5.2h-2z" fill="#fff"/>
<g fill="none" stroke="#000" stroke-width=".29">
<path d="M177.4 96.2h2v5.2h-2zM178.4 93.3v1.1M178.4 103.3v2.6"/>
<circle cx="178.4" cy="93" r=".29"/>
</g>
<g fill="#000">
<path d="M178.3 103h.3v.3h-.3z"/>
<circle cx="178.4" cy="93" r=".29"/>
</g>
<path d="M178.4 103.3v2.6" fill="none" stroke="#000" stroke-width=".16"/>
<path d="M176.8 105.9h3.2l-1.6 2.8z" fill="#fff"/>
<path d="M185.6 71.3h4.4v17.4M198.6 93.1v1.5M176.8 105.9h3.2l-1.6 2.8zM198.6 100.1v1.4" fill="none" stroke="#000" stroke-width=".29"/>
<path d="M198.5 92.9h.3v.2h-.3zM198.6 93.1v1.5zM202.8 97.2h.3v.3h-.3zM198.5 101.5h.3v.3h-.3zM198.6 100.1v1.4z" fill="#000"/>
<path d="M197.6 94.7h2v5.2h-2z" fill="#fff"/>
<path d="M197.6 94.7h2v5.2h-2zM200.8 97.3h2M198.6 103.3v2.6" fill="none" stroke="#000" stroke-width=".29"/>
<path d="M199.7 97.3l1.4-.3v.7zM198.5 103h.3v.3h-.3z" fill="#000"/>
<path d="M199.7 97.3l1.4-.3v.7z" fill="none" stroke="#000" stroke-width=".24"/>
<path d="M198.6 103.3v2.6" fill="none" stroke="#000" stroke-width=".16"/>
<path d="M197 105.9h3.2l-1.6 2.8z" fill="#fff"/>
<path d="M168.4 28h1.5M175.4 28h1.4M194.3 93h4.3M197 105.9h3.2l-1.6 2.8zM198.6 101.7v1.4" fill="none" stroke="#000" stroke-width=".29"/>
<path d="M168.2 27.9h.2v.2h-.2zM168.4 28h1.5zM175.4 28h1.4zM176.8 27.9h.3v.2h-.3z" fill="#000"/>
<path d="M170 27h5.2v2h-5.2z" fill="#fff"/>
<g fill="none" stroke="#000" stroke-width=".29">
<path d="M184.3 19.2v3.2M185.5 19.2v3.2M116.3 28h52M143.9 39.6h1.2M143.9 33.8h1.2M150.7 38.1h1.6M150.7 32.3h1.6M150.7 35.2h1.6M170 27h5.2v2h-5.2zM181.4 20.8h2.8M185.6 20.8h2.8M150.7 41h1.6"/>
<circle cx="145.4" cy="39.6" r=".29"/>
<circle cx="145.4" cy="33.8" r=".29"/>
<circle cx="150.2" cy="32.3" r=".29"/>
<circle cx="150.2" cy="35.2" r=".29"/>
<circle cx="150.2" cy="38.1" r=".29"/>
<circle cx="150.2" cy="41" r=".29"/>
</g>
<path d="M143.6 39.4h.3v.3h-.3zM143.6 33.6h.3v.3h-.3zM148.5 38.2h1.5l-1.2 .8zM148.5 32.4h1.5l-1.2 .8zM152.3 38h.3v.3h-.3zM152.3 32.2h.3v.3h-.3zM152.3 35.1h.3v.3h-.3zM181.2 20.6h.2v.3h-.2zM188.4 20.6h.3v.3h-.3zM143.6 48.1h.3v.3h-.3zM143.6 43.7h.3v.3h-.3zM152.3 40.9h.3v.2h-.3z" fill="#000"/>
<path d="M181.4 20.8h2.8M185.6 20.8h2.8" fill="none" stroke="#000" stroke-width=".16"/>
<g fill="none" stroke="#000" stroke-width=".24">
<path d="M147.9 33.4v.2M147.9 33.9v.3M147.9 34.5v.3M147.9 35.1v.3M147.9 35.7v.3M147.9 36.2v.3M147.9 36.8v.3M147.9 37.4v.3M147.9 38v.3M147.9 39.2v.3M147.9 39.8v.3M148.5 38.2h1.5l-1.2 .8z"/>
<path d="M148.5 32.4h1.5l-1.2 .8zM147.9 40.4v.2M147.9 40.9v.3M147.9 41.5v.2M147.9 42v.3"/>
</g>
<path d="M146.9 46.5a.46 .46 0 0 0-.3 .4 .46 .46 0 0 0 .3 .5M148.8 43.9a.46 .46 0 0 1 .3 .4 .46 .46 0 0 1-.3 .5M148.8 45.6a.46 .46 0 0 1 .3 .5 .46 .46 0 0 1-.3 .4M148.8 47.4a.46 .46 0 0 1 .3 .4 .46 .46 0 0 1-.3 .4" fill="none" stroke="#000" stroke-width=".34"/>
<path d="M147.1 43.2h1.6v5.6h-1.6z" fill="#fff"/>
<path d="M133.6 39.7v1.4M148.9 32.7l-3.1 .9M149 38.5l-3.2 1M133.6 46.6v1.5M143.9 48.2h2.9M143.9 43.9h2.9M147.1 43.2h1.6v5.6h-1.6z" fill="none" stroke="#000" stroke-width=".29"/>
<path d="M146.9 44.8a.46 .46 0 0 0-.3 .4 .46 .46 0 0 0 .3 .4" fill="none" stroke="#000" stroke-width=".34"/>
<path d="M146.9 44.8h1.9M146.9 46.5h1.9M146.9 48.2h1.9" fill="none" stroke="#000" stroke-width=".32"/>
<path d="M133.5 39.4h.3v.3h-.3zM133.6 39.7v1.4zM133.5 48.1h.3v.3h-.3zM133.6 46.6v1.5z" fill="#000"/>
<path d="M132.6 41.3h2v5.2h-2z" fill="#fff"/>
<path d="M132.6 41.3h2v5.2h-2zM133.6 46.9v2.6" fill="none" stroke="#000" stroke-width=".29"/>
<path d="M133.5 46.6h.3v.3h-.3z" fill="#000"/>
<path d="M133.6 46.9v2.6" fill="none" stroke="#000" stroke-width=".16"/>
<path d="M132 49.6h3.2l-1.6 2.7z" fill="#fff"/>
<path d="M140.8 39.7v1.4M143.7 33.8h-10.1v5.8M132 49.6h3.2l-1.6 2.7zM133.6 46.8v1.4M140.8 46.6v1.5" fill="none" stroke="#000" stroke-width=".29"/>
<path d="M140.7 39.4h.3v.3h-.3zM140.8 39.7v1.4zM140.7 48.1h.3v.3h-.3zM140.8 46.6v1.5z" fill="#000"/>
<path d="M139.8 41.3h2.1v5.2h-2.1z" fill="#fff"/>
<path d="M139.8 41.3h2.1v5.2h-2.1zM140.8 46.9v2.6" fill="none" stroke="#000" stroke-width=".29"/>
<path d="M140.7 46.6h.3v.3h-.3z" fill="#000"/>
<path d="M140.8 46.9v2.6" fill="none" stroke="#000" stroke-width=".16"/>
<path d="M139.3 49.6h3.1l-1.6 2.7z" fill="#fff"/>
<path d="M140.8 39.6h2.9M139.3 49.6h3.1l-1.6 2.7zM140.8 46.8v1.4" fill="none" stroke="#000" stroke-width=".29"/>
<path d="M69.9 23.5h.3v.3h-.3z" fill="#000"/>
<circle cx="70.1" cy="22.2" r=".6" fill="#fff"/>
<circle cx="70.1" cy="22.2" r=".6" fill="none" stroke="#000" stroke-width=".29"/>
<path d="M70.1 22.9v.6z" fill="#fff"/>
<g fill="none" stroke="#000" stroke-width=".29">
<path d="M70.1 23.7v11.5v-.3M70.1 22.9v.6"/>
<circle cx="70.1" cy="35.2" r=".29"/>
</g>
<g fill="#000">
<path d="M152.3 38h.3v.3h-.3z"/>
<circle cx="70.1" cy="35.2" r=".29"/>
</g>
<circle cx="153.9" cy="38.1" r=".6" fill="#fff"/>
<circle cx="153.9" cy="38.1" r=".6" fill="none" stroke="#000" stroke-width=".29"/>
<path d="M152.6 38.1h.5z" fill="#fff"/>
<path d="M152.6 38.1h.5" fill="none" stroke="#000" stroke-width=".29"/>
<path d="M152.3 40.9h.3v.2h-.3z" fill="#000"/>
<circle cx="153.9" cy="41" r=".6" fill="#fff"/>
<circle cx="153.9" cy="41" r=".6" fill="none" stroke="#000" stroke-width=".29"/>
<path d="M152.6 41h.5z" fill="#fff"/>
<path d="M152.6 41h.5" fill="none" stroke="#000" stroke-width=".29"/>
<path d="M69.9 79.9h.3v.2h-.3z" fill="#000"/>
<circle cx="70.1" cy="78.6" r=".6" fill="#fff"/>
<circle cx="70.1" cy="78.6" r=".6" fill="none" stroke="#000" stroke-width=".29"/>
<path d="M70.1 79.3v.6z" fill="#fff"/>
<g fill="none" stroke="#000" stroke-width=".29">
<path d="M174.1 46.9v1.5M174.1 53.9v1.4M70.1 79.3v.6M70.1 80v11.6v-.3"/>
<circle cx="70.1" cy="91.6" r=".29"/>
</g>
<g fill="#000">
<path d="M173.9 46.6h.3v.3h-.3zM173.9 55.3h.3v.3h-.3zM174.1 46.9v1.5zM174.1 53.9v1.4z"/>
<circle cx="70.1" cy="91.6" r=".29"/>
</g>
<path d="M173.1 48.5h2v5.2h-2z" fill="#fff"/>
<path d="M182.9 28h1.4M189.8 28h1.5M173.1 48.5h2v5.2h-2z" fill="none" stroke="#000" stroke-width=".29"/>
<path d="M182.6 27.9h.3v.2h-.3zM182.9 28h1.4zM189.8 28h1.5zM191.3 27.9h.3v.2h-.3z" fill="#000"/>
<path d="M184.5 27h5.2v2h-5.2z" fill="#fff"/>
<g fill="none" stroke="#000" stroke-width=".29">
<path d="M165.4 28.3v4h-13M177 28h5.7M181.3 20.8h-1.4v6.9M184.5 27h5.2v2h-5.2zM191.4 28h1.5v7.2h-40.5"/>
<circle cx="165.4" cy="28" r=".29"/>
<circle cx="179.9" cy="28" r=".29"/>
</g>
<g fill="#000">
<path d="M191.3 20.6h.3v.3h-.3z"/>
<circle cx="165.4" cy="28" r=".29"/>
<circle cx="179.9" cy="28" r=".29"/>
</g>
<circle cx="192.9" cy="20.8" r=".6" fill="#fff"/>
<circle cx="192.9" cy="20.8" r=".6" fill="none" stroke="#000" stroke-width=".29"/>
<path d="M191.6 20.8h.5z" fill="#fff"/>
<g fill="none" stroke="#000" stroke-width=".29">
<path d="M188.5 20.8h2.9M191.6 20.8h.5M193.1 28h9.9v69.3"/>
<circle cx="192.9" cy="28" r=".29"/>
</g>
<circle cx="192.9" cy="28" r=".29" fill="#000"/>
<g font-size="1.9">
<text x="64.6" y="8.3">B+</text>
<text x="38.5" y="15.6">100k</text>
<text x="39.3" y="13.6">R32</text>
<text x="51.2" y="17.2">2n2</text>
<text x="79" y="15.6">100k</text>
<text x="79.9" y="13.6">R37</text>
<text x="100.4" y="15.6">220p</text>
<text x="101.4" y="17.5">C34</text>
<text x="107.6" y="15.6">220p</text>
<text x="108.8" y="17.5">C35</text>
<text x="183.1" y="18">220n</text>
<text x="22.7" y="22.9">220n</text>
<text x="34.9" y="23.8">12AX7</text>
<text x="36.4" y="22.3">V3.1</text>
<text x="51" y="19">C31</text>
<text x="66" y="19.9">RLY1-B1</text>
<text x="175.8" y="22.8">W3</text>
<text x="185.4" y="19.4">C38</text>
<text x="6.3" y="28.1">J1</text>
<text x="23.6" y="24.7">C11</text>
<text x="30.8" y="26.6">R31</text>
<text x="34.9" y="26.7">68k</text>
<text x="55.7" y="28.6">220k</text>
<text x="56.7" y="26.6">R34</text>
<text x="75" y="27.1">12AX7</text>
<text x="76.3" y="25.2">V3.2</text>
<text x="91.8" y="27.1">100k</text>
<text x="92.9" y="25.2">R39</text>
<text x="104.2" y="29.5">22n</text>
<text x="105.1" y="27.1">B250k</text>
<text x="107.1" y="25.2">RV5</text>
<text x="112.2" y="24.2">T REBLE</text>
<text x="74.7" y="30.2">100p</text>
<text x="75.4" y="32">C32</text>
<text x="104.3" y="31">C36</text>
<text x="112.2" y="34.4">BASS</text>
<text x="143.4" y="30.5">RY1</text>
<text x="167.6" y="32.8">150k</text>
<text x="168" y="31">R51</text>
<text x="182" y="32.4">470k</text>
<text x="183.8" y="31">R50</text>
<text x="22" y="38.2">R30</text>
<text x="22.9" y="40.1">1M</text>
<text x="40.9" y="38.2">R33</text>
<text x="41.1" y="40.1">1k5</text>
<text x="46.5" y="38.2">C30</text>
<text x="46.7" y="40.1">22u</text>
<text x="55.7" y="40.1">220k</text>
<text x="56.8" y="38.2">R35</text>
<text x="63.4" y="40.1">A500k</text>
<text x="65.1" y="38.2">RV4</text>
<text x="81.3" y="38.2">R38</text>
<text x="81.6" y="40.1">1k5</text>
<text x="87.1" y="38.2">C33</text>
<text x="87.1" y="40.1">22u</text>
<text x="101.6" y="41.1">C37</text>
<text x="128.9" y="41.1">R41</text>
<text x="136.1" y="41.1">R36</text>
<text x="155.6" y="38.7">RLY1-B1</text>
<text x="155.6" y="41.6">RLY1-B2</text>
<text x="71.8" y="44.5">VOL</text>
<text x="99" y="45.4">R406k8</text>
<text x="101.3" y="42.5">22n</text>
<text x="112.5" y="44">A250k</text>
<text x="112.9" y="42.1">RV6</text>
<text x="130.1" y="42.9">47</text>
<text x="137.3" y="42.9">47</text>
<text x="176.1" y="51.2">220k</text>
<text x="176.3" y="49.7">UNK1</text>
<text x="60.2" y="64.7">B+</text>
<text x="38.4" y="71.8">100k</text>
<text x="39.3" y="70">R12</text>
<text x="70.2" y="71.4">C16</text>
<text x="70.4" y="70">100p</text>
<text x="78.8" y="71.8">100k</text>
<text x="79.8" y="70">R16</text>
<text x="119.5" y="71.4">C19</text>
<text x="119.6" y="70">100p</text>
<text x="127.9" y="71.8">100k</text>
<text x="128.7" y="70">R20</text>
<text x="155.4" y="71.8">100k</text>
<text x="156.2" y="70">R24</text>
<text x="170.1" y="68.5">100p</text>
<text x="172.1" y="70">C22</text>
<text x="180.2" y="68.5">100p</text>
<text x="182.3" y="70">C23</text>
<text x="51" y="77.2">C13</text>
<text x="51.1" y="75.7">1n</text>
<text x="66" y="76.2">RLY1-B2</text>
<text x="94.6" y="75.7">2n2</text>
<text x="95.8" y="77.2">C18</text>
<text x="141" y="75.7">4n7</text>
<text x="141.9" y="77.2">C21</text>
<text x="164.2" y="76.7">W2</text>
<text x="175" y="76.7">R26</text>
<text x="175.3" y="74.9">56k</text>
<text x="181.3" y="75.7">22n</text>
<text x="182.2" y="77.2">C24</text>
<text x="34.7" y="81.5">12AX7</text>
<text x="36.4" y="80.1">V1.1</text>
<text x="56.7" y="83">R14</text>
<text x="74.7" y="83.4">12AX7</text>
<text x="76.3" y="81.5">V1.2</text>
<text x="98.7" y="83">R18</text>
<text x="123.9" y="83.4">12AX7</text>
<text x="125.4" y="81.5">V2.1</text>
<text x="144.6" y="83">R22</text>
<text x="151.3" y="83.4">12AX7</text>
<text x="152.7" y="81.5">V2.2</text>
<text x="30.5" y="88.7">68k</text>
<text x="30.8" y="87.3">R11</text>
<text x="55.6" y="84.8">220k</text>
<text x="70.7" y="88.7">100p</text>
<text x="97.5" y="84.8">220k</text>
<text x="143.8" y="84.8">470k</text>
<text x="172.8" y="85.9">C25</text>
<text x="174.1" y="84.4">22n</text>
<text x="180.6" y="84.4">RV2.1</text>
<text x="180.8" y="85.9">B1M</text>
<text x="40.9" y="94.5">R13</text>
<text x="47.8" y="96">10u</text>
<text x="48" y="94.5">C12</text>
<text x="56.8" y="94.5">R15</text>
<text x="63.6" y="94.5">RV1.1</text>
<text x="70.4" y="90.2">C15</text>
<text x="81.3" y="94.5">R17</text>
<text x="86.8" y="96">10u</text>
<text x="87.1" y="94.5">C17</text>
<text x="98.7" y="94.5">R19</text>
<text x="105.4" y="94.5">RV1.2</text>
<text x="113.7" y="90.1">W1</text>
<text x="113.7" y="92.1">GROUNDED</text>
<text x="113.7" y="94.2">WIRE</text>
<text x="130.3" y="94.5">R21</text>
<text x="136" y="96">10u</text>
<text x="136" y="94.5">C20</text>
<text x="144.8" y="94.5">R23</text>
<text x="157.8" y="94.5">R25</text>
<text x="173.7" y="96">R27</text>
<text x="194.6" y="92.1">VOL</text>
<text x="41" y="96.4">1k5</text>
<text x="55.6" y="96.4">220k</text>
<text x="64.8" y="96.4">A1M</text>
<text x="71.8" y="100.8">GAIN</text>
<text x="82.4" y="96.4">1k</text>
<text x="97.6" y="96.4">470k</text>
<text x="106.7" y="96.4">A1M</text>
<text x="113.7" y="100.8">GAIN</text>
<text x="122.4" y="101.2">R21 IS 2k2 IN</text>
<text x="130.6" y="96.4">1k5</text>
<text x="143.7" y="96.4">220k</text>
<text x="158.1" y="96.4">1k5</text>
<text x="173.9" y="97.8">15k</text>
<text x="190.6" y="98.9">RV2.2</text>
<text x="191" y="97.4">B1M</text>
<text x="199.6" y="101.7">A1M</text>
<text x="122.4" y="103.3">ROCKERVERB</text>
<text x="185.9" y="103.7">SHAPE</text>
<text x="199.7" y="103.2">RV3</text>
</g>
</svg>
